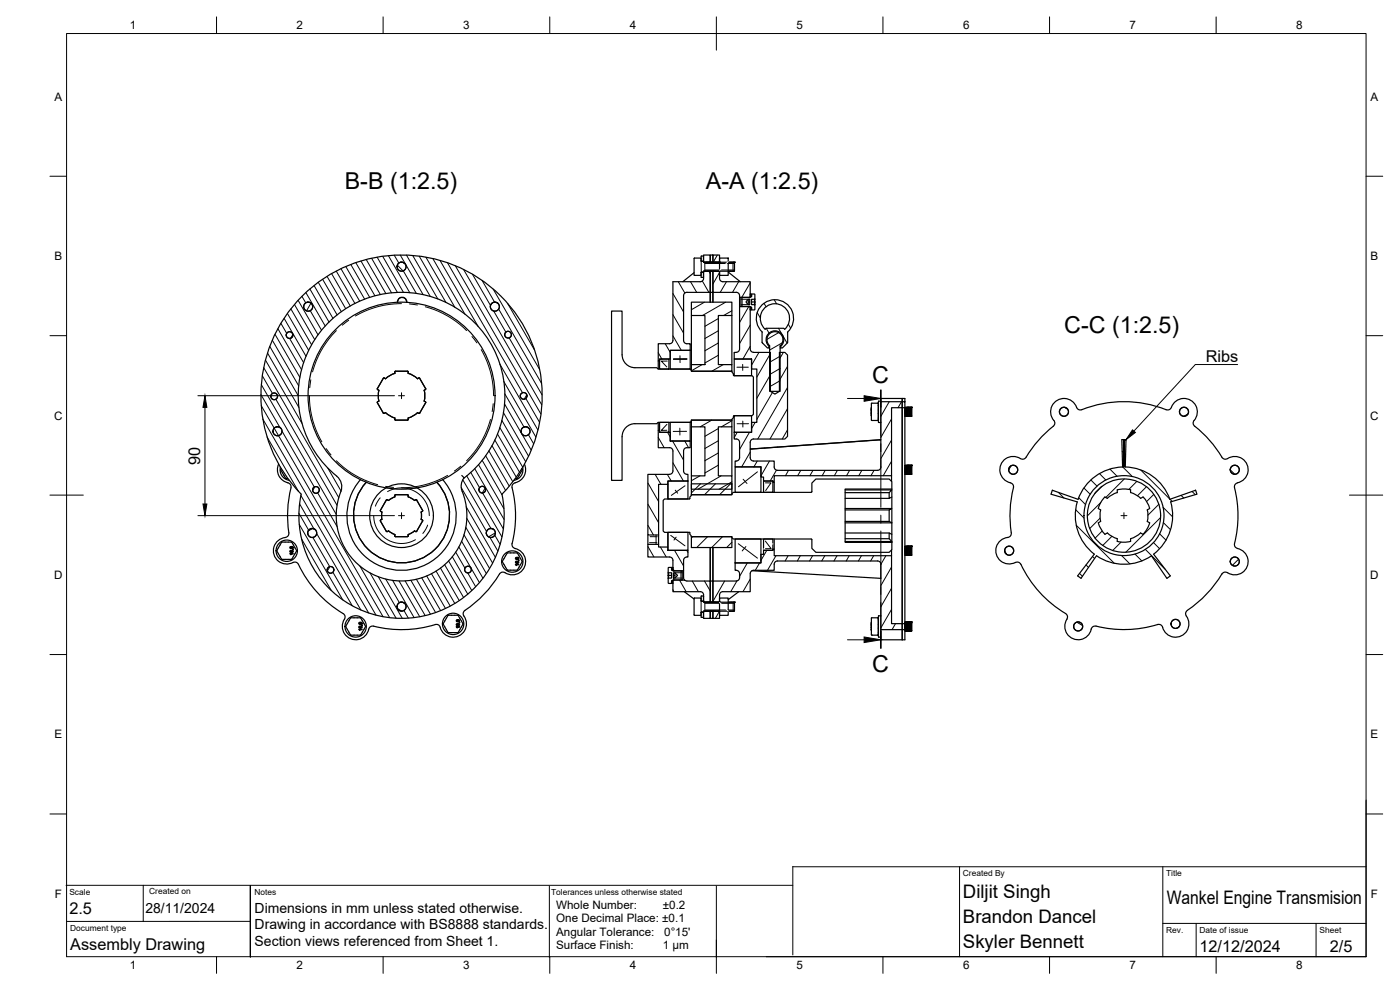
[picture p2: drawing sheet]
<svg xmlns="http://www.w3.org/2000/svg" width="420mm" height="297mm" viewBox="0 0 420 297" stroke-linecap="round" stroke-linejoin="round" font-family="sans-serif">
<!-- layer: Visible -->
<g fill="none" stroke="#000" stroke-width=".36">
<path d="M120.2 78.7h.6l.5 .3zM120.2 78.7a1.34 1.34 0 0 0-.9 1.9 1.34 1.34 0 0 0 2 .5 1.34 1.34 0 0 0 .1-2.1M210.4 78.3v-.9l-2.1 .2v5h2.1v-.8M210.4 78.3l.2 .1M210.5 76.8h.6v1.5h-.6zM210.6 78.4h.5v.3l9.3 .1-.1 2.6h-9.2v.2h-.5M211.1 76.5h2v2.2h-2zM211.5 78.7h.1M213.1 76.5h.9v2.2h-.9zM213.1 78.7h.1M214 76.5h1.9v2.2h-1.9zM214 78.7h.1"/>
<path d="M214.7 78.7h.1M215.1 78.7h.1M215.5 78.7h.1M215.9 77.4h2.6v5.2h-2.6zM218.7 78.7h.1M219.1 78.7h.1M219.5 78.7h.1M90.8 88.8a42.2 42.2 0 0 1 59.5 0 42.2 42.2 0 0 1 .3 59.5 30.8 30.8 0 0 1-30.1 37.2 30.8 30.8 0 0 1-30.1-37.2 42.2 42.2 0 0 1 .4-59.5zM92.2 90.7l1.1 .3zM92.2 90.7a1.34 1.34 0 0 0-.9 1.9 1.34 1.34 0 0 0 2 .5 1.34 1.34 0 0 0 0-2.1M119.3 90.7a1.41 1.41 0 0 1 1.4-1.5 1.41 1.41 0 0 1 1.4 1.5M119.3 90.7a1.34 1.34 0 0 1 1.4-1.5 1.34 1.34 0 0 1 1.3 1.5"/>
<path d="M148.2 90.7h.6l.6 .3zM148.2 90.7a1.34 1.34 0 0 0-.9 1.9 1.34 1.34 0 0 0 2 .5 1.34 1.34 0 0 0 .1-2.1M202 84.5h8.1a1.01 1.01 0 0 0 1.1-1l-.1-2.1h2v6.3h-7a.97 .97 0 0 0-1 1v13.4a1.01 1.01 0 0 0 1.1 1h.9v2h-6v2.6h-3.1v.6h-.5v-5.2h3.4a1.01 1.01 0 0 0 1.1-1zM207.5 90.7h12.1v4h-4v14.7h4v2h-12.1v-2h4.1v-14.7h-4.1zM207.5 94.7v14.7M208.3 81.8l-3.4 2.7M210.5 81.7h.6v1.5l-.7-.1zM210.6 81.6l-.2 .2M211.3 81.4h.1M211.7 81.4h.1M213.1 81.4h.9v6.3h-.9v3zM214 87.7v3"/>
<path d="M214.9 81.4h.1M215.3 81.4h.1M215.7 81.4h.1M216.9 84.5h8.2v4.7h-3.1a1.13 1.13 0 0 0-1.1-1.5h-6.9v-6.3h1.9v2.1a1.01 1.01 0 0 0 1 1M218.5 81.6l3.7 2.9M218.9 81.4h.1M219.3 81.4h.1M219.6 94.7v14.7M219.7 81.4h.1M222 89.2v2.8M222.4 89.3h2.6l.6-.4 .1-.7 .8 .1v1.4l-.9 .1v1.6l.9 .1v1.4l-.8 .1-.1-.7-.7-.4h-2.5zM224.4 90l.6-.2v1.6h-.4a.77 .77 0 0 1-.6-.6 .77 .77 0 0 1 .4-.8z"/>
<path d="M224.6 89.8v1.6M224.6 90.6h.4M225.1 88.2h.5v.8h-.5zM225.1 92.2h.5l-.1 .8-.4-.1zM226.4 91.4l.1 .1M226.4 89.8l.1 .8M226.5 89.7v1.7v-.8h-.9M229.6 98.8a4.4 4.4 0 0 1-.2-6.3 4.4 4.4 0 0 1 6.3 0 4.4 4.4 0 0 1-.2 6.3l-.3-.3h-5.3l-.3 .3M113.7 117.1l-.2 1.6 .2 1.6M115.7 113.6l-.7-.1-1.8 3.1 .5 .5M118.5 112l.2-.6h3.6l.2 .6 1.5 .7 1.3 .9M118.5 112l-1.5 .7-1.3 .9"/>
<path d="M125.3 113.6l.6-.1 1.9 3.1-.5 .5 .2 1.6-.2 1.6 .5 .4-1.8 3.2-.7-.1-1.3 1-1.5 .6v.5M186.7 106.5v-13.2h-3.2v50.8h3.2v-13.1M186.7 106.4a3.9 3.9 0 0 0 3.9 3.9h6.5l.4 .4h9.6l.4 .7h12.2l.6 1.3h5.4l.4 .4v11.2l-.4 .4h-5.4l-.6 1.4h-12.2l-.4 .6h-9.6l-.4 .4h-6.5a3.8 3.8 0 0 0-3.9 3.9M197.5 108.3v2.4M198 107.7h2.7v3h-2.7zM201.1 105.1h6v5.6h-6zM207.1 110.7v.1M220.3 107.7h5.3v5h-5.3zM230.8 104.4h.2M231 103.7v13.7h3.1v-13.7M231 104l-.2 .4h-.5l-1.6-1.6 .1-3.2a5.6 5.6 0 0 1-.2-8 5.6 5.6 0 0 1 8.1 .1 5.6 5.6 0 0 1-.3 8v3.1l-1.6 1.6h-.5l-.2-.4M231 103.7a2.4 2.4 0 0 1-.2-3.4 2.4 2.4 0 0 1 3.5 0 2.4 2.4 0 0 1-.2 3.4"/>
<path d="M234.1 104.4h.2M234.3 103.9a2.66 2.66 0 0 0 .2-3.8 2.66 2.66 0 0 0-3.9 0 2.66 2.66 0 0 0 .3 3.8M270.8 119.6v.9M81.9 129.4l.1 .3M82.4 128.3v.1M83 128.1a1.34 1.34 0 0 0-.9 1.9 1.34 1.34 0 0 0 2 .5 1.34 1.34 0 0 0 0-2.1M83.6 139.2a4.1 4.1 0 0 0 3.1 5.8l.5 .4a2.21 2.21 0 0 1-.1 2.1 35.8 35.8 0 0 0-.4 12.7l-.5 .8-.6 .2M84.1 128.3l-1.1-.2 1.1 .3M84.1 128.3v.1M113.7 120.3l-.5 .5 1.8 3.2 .7-.2 1.3 1 1.5 .6M118.5 125.9l.2 .2h3.6l.2-.2M118.5 125.4v.5"/>
<path d="M156.4 129.4v.3M156.9 128.3l-.1 .1M157.4 139.2a4 4 0 0 1-2.8 5.6M157.4 128.1a1.34 1.34 0 0 0-.9 1.9 1.34 1.34 0 0 0 2 .5 1.34 1.34 0 0 0 .1-2.1M158.5 128.3l-1.1-.2 1.1 .2M197.5 129.1h.5v.6h3.1v2.6h6v2h-1a.97 .97 0 0 0-1 1v6a1.08 1.08 0 0 0 1.4 1v2h-6.1v1h-2.7v15.2h-3.3v-18.2h6.5a1.01 1.01 0 0 0 1.1-1v-6a1.01 1.01 0 0 0-1.1-1h-3.4zM197.5 126.7v2.4M198 126.7h2.7v3h-2.7zM201.1 126.7h6v5.6h-6zM207.1 126.7h.1M207.5 126.1h12.1v2h-4v14.7h4v4h-12.1v-4h4.1v-14.7h-4.1zM207.5 128.1v14.7"/>
<path d="M219.6 128.1v14.7M220.3 124.7h5.3v5h-5.3zM220.9 131.7h-.6v-2h5.3v-3h1.5v-16h-1.5v-3h-5.3v-2a1.23 1.23 0 0 0 1.7-1v-12.7h3.1v12.7a1.01 1.01 0 0 0 1.1 1h5v11.7l1.4 .8 1.3-.8v-11.7h1.6l.8 .8v24.4l-.8 .8h-9.4M220.9 131.7a1.01 1.01 0 0 1 1.1 1v4.6a1.06 1.06 0 0 1-1.4 1v1.8h7.8v3h.8v1.2h2.7v.4h.4v-2h35.3v-20.4h3.2v-1.8h-6.4v11.4l-39.3 2.8v-2a1.01 1.01 0 0 1 1.1-1M261.5 122.9h.1M261.5 122.6v.3M261.5 123.8v.2M261.5 124v.1M261.5 124.5v.3M261.5 124.5h.1M261.5 123.1v.2M261.5 124.4l.1 1.7 1.8 .1"/>
<path d="M261.5 122.3v.3M261.5 123.4v.4M261.5 124.4v.1M263.4 121h-1.8l-.1 3.4M263.4 126.2h.2M263.4 121h.2M263.4 121l.2 .1M263.6 121v.1M263.6 121.1v4.9M263.6 126v.2M263.6 126l-.2 .2M263.6 126.2h.1"/>
<path d="M263.6 121h.1M263.7 126.7v.1M263.7 126.8h.6M264.3 120.4h-.7v6.3M264.3 120.4h.1M264.4 120.5v-.9h7.2v.9M264.4 126.7l-.1 .1M270.8 122.3v64.8M270.8 120.5h.8v1.8h-.8zM271.6 123l.1 1.9-.1-1.9M271.6 122.2h.3M271.6 124.9h1.9"/>
<path d="M271.7 124.9l-.1-2.6v64.8M271.9 139.6l-.3 .1 .1 2.6-.1-2.6M271.9 139.6l.2 2.7M271.9 139.6h.1M271.9 122.2l.2 2.7M271.9 122.2h1.6M271.9 122.2l.2 2.7zM271.9 139.6h1.6M272.3 139.6l.2 2.7M272.3 122.2l.2 2.7M272.7 139.6l.2 2.7M272.7 122.2l.2 2.7"/>
<path d="M273.1 139.6l.2 2.7zM273.1 122.2l.2 2.7zM273.1 139.6l.2 2.7M273.1 122.2l.2 2.7M273.5 139.6l.1 .6zM273.5 122.2l.1 .6zM273.5 139.6v2.7M273.5 122.2v2.7M273.5 139.6h.1M273.5 122.2h.1M336.7 131.9l.2 8.2M336.7 131.9h1.2l-.2 8.2"/>
<path d="M337.3 131.9v8.2zM350 122.9a34.6 34.6 0 0 0-25.6 .1l-.9-.3a4.8 4.8 0 0 0-3.9-3.1 4 4 0 0 0-3.9 2.3 4 4 0 0 0 .8 4.5l.1 .6a2.16 2.16 0 0 1-1.4 1.6 36.2 36.2 0 0 0-7.5 8.8l-.8 .4a4.5 4.5 0 0 0-6 .8 4.1 4.1 0 0 0 2.6 6.4l.5 .4a2.12 2.12 0 0 1-.1 2 35.9 35.9 0 0 0-.4 12.8l-.5 .8a4.5 4.5 0 0 0-4.1 3.7 4 4 0 0 0 5.8 4.1M350 122.9l.6 .1 .6-.3a4.8 4.8 0 0 1 3.9-3.1 4 4 0 0 1 3.8 2.2 4 4 0 0 1-.5 4.4M358.4 126.2l-.3 .8a2.11 2.11 0 0 0 1.3 1.6 34.2 34.2 0 0 1 7.3 8.6M366.7 137.2l.5 .4 .6 .2a4.9 4.9 0 0 1 5-.2 4.1 4.1 0 0 1 1.7 4.3 4.1 4.1 0 0 1-3.4 3.1l-.5 .4a2.31 2.31 0 0 0 .2 2.2 35 35 0 0 1-.3 15.8l.3 .9 .6 .3M84.2 140.2a3.2 3.2 0 0 0 2.6 3.9M84.3 141l1.4 2.5M84.4 140.6l-.1 .4M85.7 143.5l.7 .1M92.3 160l.1 .2M92.8 158.9h.1M93.4 158.6l1.2 .3z"/>
<path d="M93.4 158.6a1.34 1.34 0 0 0-.9 1.9 1.34 1.34 0 0 0 2 .5 1.34 1.34 0 0 0 .1-2.1M101.1 142.9a4 4 0 0 1 1.2 4.6 19.6 19.6 0 0 0 18.3 26.8 19.6 19.6 0 0 0 18.1-26.9M101.1 142.9a31 31 0 0 1-3.1-45.5 31 31 0 0 1 45.6 .6 31 31 0 0 1-4.3 45.4M114.2 156.3l1.8 3.1M114.2 153.1v.3M114.2 153.4l.4 .2M114.2 156v.3M114.6 155.8l-.4 .2M114.6 153.6v2.2M116 150l-1.8 3.1M116 159.4l.6-.1 1.9 1.1M116.2 149.9l-.2 .1"/>
<path d="M118.5 149.1l.2-.7h3.6l.2 .7 1.9 1.1 .4-.2M118.5 149.1l-1.9 1.1-.4-.2M124.8 149.9l.2 .1M125 150l1.8 3.1M125 159.4l-.6-.1-1.9 1.1-.2 .6h-3.6l-.2-.6M126.8 156.3l-1.8 3.1M126.8 153.1l-.4 .5v2.2l.4 .5M131.1 144.7a14.4 14.4 0 0 1-.5 20.1 14.4 14.4 0 0 1-20.1 0 14.4 14.4 0 0 1-.6-20.1M132.9 143.9a16.4 16.4 0 0 1-1 22.7 16.4 16.4 0 0 1-22.7 0 16.4 16.4 0 0 1-1-22.7M138.6 142.6l.7 .8M139.3 143.4l-.6 1-.3 1.2 .3 1.8M145.9 160l.1 .2"/>
<path d="M146.5 158.9h-.1M147 158.6a1.34 1.34 0 0 0-.9 1.9 1.34 1.34 0 0 0 2 .5 1.34 1.34 0 0 0 .1-2.1M147.1 158.6l1.1 .3M153.7 146.4a34.9 34.9 0 0 1-.1 17l.4 .9 .6 .3M154.6 144.9l-.8 .5-.1 .9M155.3 143.5l-.7 .1M156.6 140.6l.1 .4M156.7 141l-1.4 2.5M156.9 140.2a3.2 3.2 0 0 1-2.7 3.9M200.4 145.3v4.4M200.4 159.7v4.4M200.4 144.3h6.1v5.4h-6.1z"/>
<path d="M200.4 159.7h6.1v5.4h-6.1zM207 159.9l.4 1.1h12.2l.4 .7h23.4l.2 .2v2.6l1.3 1.2h21.9l.9-.8v-2.2h-14.1v-16h14.1v16M207.1 149.5l-.2 .2h-7.5l-.4 .4v9.2l.4 .4h7.4l.3 .2M207.5 145.2h12.1v3.2h-12.1zM220.6 140.1h7.8v7.6h-7.8zM229.2 144.3h2.7v3.4h-2.7zM232.3 144.7v3M253.6 152.6h14.1l-.9 .4v3.4l.9 .5h-14.1M253.6 147h14.1l-.9 .8v1.7l.9-.4M253.6 159.9h13.2M253.6 153h13.2M253.6 147.8h13.2"/>
<path d="M253.6 156.4h13.2M253.6 149.5h13.2M264.4 140.1a1.01 1.01 0 0 1-1 1h-30a1.01 1.01 0 0 1-1.1-1v-1.8h-6.1a1.01 1.01 0 0 1-1.1-1v-2.5l39.3-2.8v8.1M267.6 142.7v1.7M267.7 146.7v-2.2l-.9-.8h-21.9l-1.3 1.2v2.6l-.2 .2h-23.4l-.4 .7h-12.2l-.4 1.1M271.6 140.4l.1 1.9-.1-1.9M271.6 142.3h1.9M315.8 147.1l-.4 1.2 7.9 2.3a14.6 14.6 0 0 0 5.1 15.7l-5 6.5M329.6 152.6l.7 .4M330.3 156.4l-.7 .5 .2 .5 .7 1.6 1.1 1.3 .7-.4 1.4 1 1.6 .7v.8l1.7 .3 2.3-.3M330.3 153l-.2 1.7 .2 1.7M331.6 149.1l-1.4 1.9-.6 1.6"/>
<path d="M336.9 140.1a14.6 14.6 0 0 0-13.3 9.7l-7.8-2.7M337.7 140.1a14.6 14.6 0 0 1 13.4 9.7l7.7-2.7M339.3 147v.8M339.3 147.8l1.6 .7 1.4 1M339.3 147l-1.7-.3-2.3 .3v.8l-1.6 .7-1.4 1-.7-.4M342.3 159.9l-1.4 1-1.6 .7M343 149.1l-.7 .4M343 149.1l1.1 1.3 .9 2.2M345 152.6l-.7 .4 .2 1.7-.2 1.7 .7 .5M345 156.8l-.6 1.7-1 1.4-.4 .4-.7-.4M358.8 147.1l.4 1.2M359.2 148.3l-7.9 2.3a14.7 14.7 0 0 1-5.1 15.7l5 6.5-.5 .4-.5 .3-4.6-6.7a14.6 14.6 0 0 1-16.5-.1"/>
<path d="M85.6 161.3a4 4 0 0 0-3.4 5.1 4 4 0 0 0 5.7 2.4M87 166.1l1 .1h-.8v.2zM87.1 164.1v-.1a.46 .46 0 0 1 .7-.1 .46 .46 0 0 1 .1 .6l-.2 .1 .2-.4-.4-.1a.3 .3 0 0 1 0 .4 .3 .3 0 0 1-.4 0 .3 .3 0 0 1 0-.4zM87.1 165.2h.1a.43 .43 0 0 1 .6-.1 .43 .43 0 0 1 0 .6h-.1a.42 .42 0 0 1-.5 .1 .42 .42 0 0 1-.1-.6zM87.1 165.3l.8 .1a.38 .38 0 0 1-.4 .2 .38 .38 0 0 1-.4-.3zM87.9 168.8l.6-.2 .9 .5a36.5 36.5 0 0 0 14 15.4l.2 .7a4.7 4.7 0 0 0-.2 5 4.1 4.1 0 0 0 4.3 1.6 4.1 4.1 0 0 0 3.1-3.3l.7-.6h.6M89 165.2l-1.5-2.6h-2.9l-1.5 2.6 1.5 2.6h2.9l1.5-2.5M89 165.2v.1M149.9 172.2a35.3 35.3 0 0 1-10.6 11.2l-.3 .9a4.4 4.4 0 0 1-.5 6 4 4 0 0 1-6.5-2.4l-.5-.4a2.32 2.32 0 0 0-2.2 .3 34.2 34.2 0 0 1-17.2 .1M152.3 165.9h3l1.4 2.5-1.4 2.7h-3l-1.3-2.1-.2-.6zM154.6 164.6a4 4 0 0 1 2.8 5.6 4 4 0 0 1-6.1 1.5l-.9 .1-.5 .4M154.7 169.3l1 .1h-.8v.3z"/>
<path d="M154.7 167.4l.2-.1a.44 .44 0 0 1 .6-.1 .44 .44 0 0 1 .1 .6v-.4l-.4-.1a.31 .31 0 0 1 0 .4 .31 .31 0 0 1-.4 .1 .31 .31 0 0 1-.1-.4zM154.7 168.5l.2-.1a.42 .42 0 0 1 .6-.1 .42 .42 0 0 1 0 .7h-.1a.43 .43 0 0 1-.5 0 .43 .43 0 0 1-.2-.5zM154.8 168.6l.4-.1 .4 .2-.4 .2zM194.4 163.3h3.3v.8h2.7v1h6.1v2a1.08 1.08 0 0 0-1.4 1v3.1h-3.1v-3.1a1.01 1.01 0 0 0-1.1-1h-6.5zM194.4 160.5v2.8M197.7 160.5v2.8M200.5 171.7l.2 .2M200.5 172.6l.2 .8M201.5 174.3h.5l-.1 .8-.4-.1zM201.5 170.3h.5v.8h-.5zM201.5 172.6h-1v-.7v1.7M202.1 171.9h.4l.8 .7-.8 .8h-.4z"/>
<path d="M202.1 172.6h.4M202.3 171.3h2.4v2.7h-2.4M202.3 171.3l-.8-.3-.1-.7-.9 .1v1.3l1 .2v1.5l-1 .2v1.3l.9 .2 .1-.8 .8-.3M202.5 171.9v1.5M205.1 171.2v.1a3.7 3.7 0 0 0 .4 2.8h-3.5v3.4h8.2a1.01 1.01 0 0 1 1 1l-.1 2.2h2v-6.4h-7M205.4 177.5l2.9 2.2M205.5 174l.7 .3M207.5 161h12.1v3.3h-12.1zM208.4 179.4h2v.9M208.4 179.4l-.1 5.2h2.1v-.8M210.4 178.9v1.4M211.1 178.9v1.4h-.7"/>
<path d="M211.2 178.9h-.8M213.1 164.3v10M213.1 174.3h.9v6.4h-.9zM214 164.3v10M215.9 179.4h2.6v5.2h-2.6zM220.6 161.7h7.8v7.2h-7.8zM220.9 174.3h-6.9v6.4h1.9v-2.2a1.01 1.01 0 0 1 1-1M221.7 177.5l-3.2 2.4M225.7 171.2l38.7 2.3M229.2 161.7h2.7v3.4h-2.7zM232.3 161.7v3M253.6 161.6h13.2"/>
<path d="M264.4 169.3v19.6h6.4v-1.8h-3.2v-20.4h-35.3v-2h-.4v.4h-2.7v1.2h-.8v2.6h-7.8v2.2a1.09 1.09 0 0 1 1.4 1v1.2a1.01 1.01 0 0 1-1.1 1M264.4 169.3a.97 .97 0 0 0-1-1h-30a1.01 1.01 0 0 0-1.1 1v1.8h-6.1a1.01 1.01 0 0 0-1.1 1v5.4h-8.2M267.6 165v1.7M267.7 160.3l-.9-.4v1.7l.9 .9h-14.1M271.6 164.6l.1 2-.1-1.9M271.6 166.6h1.9M271.9 163.9h-.3l.1 2.7M271.9 163.9l.2 2.7M271.9 163.9h.1M271.9 163.9h1.6M272.3 163.9l.2 2.7M272.7 163.9l.2 2.7"/>
<path d="M273.1 163.9l.2 2.7zM273.1 163.9l.2 2.7M273.5 163.9l.1 .6zM273.5 164.4v2.2M273.5 163.9l.1 .6M273.5 163.9v2.7M304.7 168.8l.7-.2 .8 .5a35.4 35.4 0 0 0 13.8 15.2l.4 .9a4.8 4.8 0 0 0-.1 5 4 4 0 0 0 4.2 1.6 4 4 0 0 0 3.1-3.3l.4-.5a2.42 2.42 0 0 1 2.3 .2 34.2 34.2 0 0 0 17.1-.8M329.1 166.8l-4.7 6.7-1-.7M339.3 161.6v.9M366.7 172.2a39.1 39.1 0 0 1-10.8 11.4l-.1 .7a4.4 4.4 0 0 1-.4 6 4 4 0 0 1-6.6-2.4l-.7-.5h-.7M371.4 164.6a4 4 0 0 1 2.8 5.6 4 4 0 0 1-6.1 1.5l-.9 .1-.5 .4M105.3 185.4h2.9"/>
<path d="M105.3 185.3l-1.6 2.7 1.6 2.6h2.9l1.5-2.6-1.5-2.7M107.7 188.8l1 .1h-.8v.3zM107.7 188l.1-.1a.43 .43 0 0 1 .7-.1 .43 .43 0 0 1 0 .6 .46 .46 0 0 1-.6 .1 .46 .46 0 0 1-.2-.5zM107.8 186.8v-.1a.44 .44 0 0 1 .7 0 .44 .44 0 0 1 0 .6v-.4l-.3-.1a.31 .31 0 0 1 0 .4 .31 .31 0 0 1-.4 0 .31 .31 0 0 1 0-.4zM107.8 188.1h.8a.41 .41 0 0 1-.4 .2 .41 .41 0 0 1-.4-.2zM120.2 180.7a1.34 1.34 0 0 0-.9 1.9 1.34 1.34 0 0 0 2 .5 1.34 1.34 0 0 0 .1-2.1M120.3 180.7l1 .3M120.3 180.7l1 .2M121.3 180.9v.1M134.6 184.6h2.9l1.5 2.6-1.5 2.6h-2.9M134.6 184.6l-1.6 2.6 1.6 2.6M136.9 188l1 .2h-.8l.1 .2z"/>
<path d="M137 187.2l.1-.1a.42 .42 0 0 1 .6-.1 .42 .42 0 0 1 .1 .7 .46 .46 0 0 1-.6 .1 .46 .46 0 0 1-.2-.6zM137 186h.1a.45 .45 0 0 1 .6-.1 .45 .45 0 0 1 .1 .6v-.3l-.3-.1a.31 .31 0 0 1-.1 .4 .31 .31 0 0 1-.4 0 .31 .31 0 0 1 0-.5zM137.1 187.3h.7a.41 .41 0 0 1-.4 .3 .41 .41 0 0 1-.3-.3zM210.4 180.3l.2 .1M210.5 183.7h.6M210.5 183.7l-.1 .1M210.6 180.4h.5v.3l9.3 .1-.1 2.6h-9.2v.2h-.5M210.6 183.6l-.2 .2M211.1 183.7v1.5h-.6l-.1-1.4M211.1 183.4h2v2.1h-2zM211.3 183.4h.1M211.5 180.7h.1"/>
<path d="M211.7 183.4h.1M213.1 183.4h.9v2.1h-.9zM213.1 180.7h.1M214 183.4h1.9v2.1h-1.9zM214 180.7h.1M214.7 180.7h.1M214.9 183.4h.1M215.1 180.7h.1M215.3 183.4h.1M215.5 180.7h.1M215.7 183.4h.1M218.7 180.7h.1"/>
<path d="M218.9 183.4h.1M219.1 180.7h.1M219.3 183.4h.1M219.5 180.7h.1M219.7 183.4h.1M261.5 187.3h.1M261.5 187v.3M261.5 188.2v.2M261.5 188.4v.1M261.5 188.9v.3M261.5 188.9h.1M261.5 187.5v.2"/>
<path d="M261.5 188.8l.1 1.7 1.8 .1M261.5 186.7v.3M261.5 187.8v.4M261.5 188.8v.1M261.6 185.4h2M261.7 185.3l-.2 3.5M263.4 190.6h.2M263.4 185.3l.2 .2M263.6 185.4v.1M263.6 185.5v4.9M263.6 190.4v.2M263.6 190.4l-.2 .2"/>
<path d="M263.6 190.6h.1M263.6 185.4h.1M263.6 184.8v6.3l.7 .1M263.7 184.8h.6M263.7 184.7v.1M264.3 184.7l.1 .1M264.4 188.9v3.1h7.2v-3.1M264.4 191.1l-.1 .1M270.8 188.9v3.1M270.8 187.1h.8v1.8h-.8zM271.6 186.7l.1 2.6zM271.6 187.4l.1 1.9-.1-1.9"/>
<path d="M271.6 186.6h1.9l.1 .6-.1-.6M271.6 189.3h1.9M271.9 186.6l.2 2.7M272.3 186.6l.2 2.7M272.7 186.6l.2 2.7M273.1 186.6l.2 2.7-.2-2.7M273.1 186.6h.1M273.1 186.6l.2 2.7M273.5 187.1v2.2M273.5 186.6l.1 .6M273.5 186.6v2.7"/>
<circle cx="92.5" cy="92" r="1.37"/>
<circle cx="120.5" cy="80" r="1.37"/>
<circle cx="148.5" cy="92" r="1.37"/>
<circle cx="82.3" cy="118.9" r="1.01"/>
<circle cx="86.9" cy="100.5" r="1.01"/>
<circle cx="120.5" cy="118.7" r="28.1"/>
<circle cx="152.5" cy="100.4" r="1.01"/>
<circle cx="157.2" cy="118.8" r="1.01"/>
<circle cx="83.3" cy="129.4" r="1.37"/>
<circle cx="157.7" cy="129.4" r="1.37"/>
<circle cx="319.3" cy="123.5" r="1.37"/>
<circle cx="355.3" cy="123.5" r="1.37"/>
<circle cx="93.7" cy="159.9" r="1.37"/>
<circle cx="94.8" cy="147" r="1.01"/>
<circle cx="120.5" cy="154.7" r="9.6"/>
<circle cx="144.7" cy="146.9" r="1.01"/>
<circle cx="147.3" cy="159.9" r="1.37"/>
<circle cx="304.1" cy="140.9" r="1.37"/>
<circle cx="337.3" cy="154.7" r="12"/>
<circle cx="337.3" cy="154.7" r="11"/>
<circle cx="370.6" cy="140.9" r="1.37"/>
<circle cx="86.1" cy="165.2" r="3.2"/>
<circle cx="87.3" cy="164.3" r=".2"/>
<circle cx="87.9" cy="164.8" r=".1"/>
<circle cx="99.2" cy="171" r="1.01"/>
<circle cx="140.5" cy="170.9" r="1.01"/>
<circle cx="153.7" cy="168.5" r="3.2"/>
<circle cx="155" cy="167.5" r=".2"/>
<circle cx="155.6" cy="168.1" r=".1"/>
<circle cx="302.9" cy="165.2" r="1.34"/>
<circle cx="302.9" cy="165.2" r="1.37"/>
<circle cx="370.6" cy="168.5" r="1.37"/>
<circle cx="106.7" cy="188" r="3.2"/>
<circle cx="108" cy="187" r=".2"/>
<circle cx="108.6" cy="187.6" r=".1"/>
<circle cx="120.5" cy="182" r="1.37"/>
<circle cx="136" cy="187.2" r="3.2"/>
<circle cx="137.3" cy="186.2" r=".21"/>
<circle cx="137.9" cy="186.8" r=".1"/>
<circle cx="323.6" cy="188" r="1.34"/>
<circle cx="323.6" cy="188" r="1.37"/>
<circle cx="352.8" cy="187.2" r="1.37"/>
</g>
<g fill="#000">
<circle cx="211.5" cy="78.7" r=".18"/>
<circle cx="211.9" cy="78.7" r=".18"/>
<circle cx="212.3" cy="78.7" r=".18"/>
<circle cx="212.7" cy="78.7" r=".18"/>
<circle cx="213.1" cy="78.7" r=".18"/>
<circle cx="213.5" cy="78.7" r=".18"/>
<circle cx="213.9" cy="78.7" r=".18"/>
<circle cx="214.3" cy="78.7" r=".18"/>
<circle cx="214.7" cy="78.7" r=".18"/>
<circle cx="215.1" cy="78.7" r=".18"/>
<circle cx="215.5" cy="78.7" r=".18"/>
<circle cx="215.9" cy="78.7" r=".18"/>
<circle cx="218.7" cy="78.7" r=".18"/>
<circle cx="219.1" cy="78.7" r=".18"/>
<circle cx="219.5" cy="78.7" r=".18"/>
<circle cx="219.9" cy="78.7" r=".18"/>
<circle cx="220.3" cy="78.7" r=".18"/>
<circle cx="211.3" cy="81.4" r=".18"/>
<circle cx="211.7" cy="81.4" r=".18"/>
<circle cx="212.1" cy="81.4" r=".18"/>
<circle cx="212.5" cy="81.4" r=".18"/>
<circle cx="212.9" cy="81.4" r=".18"/>
<circle cx="213.1" cy="81.4" r=".18"/>
<circle cx="213.3" cy="81.4" r=".18"/>
<circle cx="213.7" cy="81.4" r=".18"/>
<circle cx="214" cy="81.4" r=".18"/>
<circle cx="214.1" cy="81.4" r=".18"/>
<circle cx="214.5" cy="81.4" r=".18"/>
<circle cx="214.9" cy="81.4" r=".18"/>
<circle cx="215.3" cy="81.4" r=".18"/>
<circle cx="215.7" cy="81.4" r=".18"/>
<circle cx="218.9" cy="81.4" r=".18"/>
<circle cx="219.3" cy="81.4" r=".18"/>
<circle cx="219.7" cy="81.4" r=".18"/>
<circle cx="220.1" cy="81.4" r=".18"/>
<circle cx="271.7" cy="124.9" r=".18"/>
<circle cx="272.1" cy="124.9" r=".18"/>
<circle cx="272.3" cy="139.6" r=".18"/>
<circle cx="272.3" cy="122.2" r=".18"/>
<circle cx="272.5" cy="124.9" r=".18"/>
<circle cx="272.7" cy="139.6" r=".18"/>
<circle cx="272.7" cy="122.2" r=".18"/>
<circle cx="272.9" cy="124.9" r=".18"/>
<circle cx="273.1" cy="139.6" r=".18"/>
<circle cx="273.1" cy="122.2" r=".18"/>
<circle cx="273.3" cy="124.9" r=".18"/>
<circle cx="273.5" cy="122.2" r=".18"/>
<circle cx="273.5" cy="139.6" r=".18"/>
<circle cx="271.7" cy="142.3" r=".18"/>
<circle cx="272.1" cy="142.3" r=".18"/>
<circle cx="272.5" cy="142.3" r=".18"/>
<circle cx="272.9" cy="142.3" r=".18"/>
<circle cx="273.3" cy="142.3" r=".18"/>
<circle cx="271.7" cy="166.6" r=".18"/>
<circle cx="272.1" cy="166.6" r=".18"/>
<circle cx="272.3" cy="163.9" r=".18"/>
<circle cx="272.5" cy="166.6" r=".18"/>
<circle cx="272.7" cy="163.9" r=".18"/>
<circle cx="272.9" cy="166.6" r=".18"/>
<circle cx="273.1" cy="163.9" r=".18"/>
<circle cx="273.3" cy="166.6" r=".18"/>
<circle cx="273.5" cy="163.9" r=".18"/>
<circle cx="211.3" cy="183.4" r=".18"/>
<circle cx="211.5" cy="180.7" r=".18"/>
<circle cx="211.7" cy="183.4" r=".18"/>
<circle cx="211.9" cy="180.7" r=".18"/>
<circle cx="212.1" cy="183.4" r=".18"/>
<circle cx="212.3" cy="180.7" r=".18"/>
<circle cx="212.5" cy="183.4" r=".18"/>
<circle cx="212.7" cy="180.7" r=".18"/>
<circle cx="212.9" cy="183.4" r=".18"/>
<circle cx="213.1" cy="180.7" r=".18"/>
<circle cx="213.1" cy="183.4" r=".18"/>
<circle cx="213.3" cy="183.4" r=".18"/>
<circle cx="213.5" cy="180.7" r=".18"/>
<circle cx="213.7" cy="183.4" r=".18"/>
<circle cx="213.9" cy="180.7" r=".18"/>
<circle cx="214" cy="183.4" r=".18"/>
<circle cx="214.1" cy="183.4" r=".18"/>
<circle cx="214.3" cy="180.7" r=".18"/>
<circle cx="214.5" cy="183.4" r=".18"/>
<circle cx="214.7" cy="180.7" r=".18"/>
<circle cx="214.9" cy="183.4" r=".18"/>
<circle cx="215.1" cy="180.7" r=".18"/>
<circle cx="215.3" cy="183.4" r=".18"/>
<circle cx="215.5" cy="180.7" r=".18"/>
<circle cx="215.7" cy="183.4" r=".18"/>
<circle cx="215.9" cy="180.7" r=".18"/>
<circle cx="218.7" cy="180.7" r=".18"/>
<circle cx="218.9" cy="183.4" r=".18"/>
<circle cx="219.1" cy="180.7" r=".18"/>
<circle cx="219.3" cy="183.4" r=".18"/>
<circle cx="219.5" cy="180.7" r=".18"/>
<circle cx="219.7" cy="183.4" r=".18"/>
<circle cx="219.9" cy="180.7" r=".18"/>
<circle cx="220.1" cy="183.4" r=".18"/>
<circle cx="220.3" cy="180.7" r=".18"/>
<circle cx="271.7" cy="189.3" r=".18"/>
<circle cx="271.9" cy="186.6" r=".18"/>
<circle cx="272.1" cy="189.3" r=".18"/>
<circle cx="272.3" cy="186.6" r=".18"/>
<circle cx="272.5" cy="189.3" r=".18"/>
<circle cx="272.7" cy="186.6" r=".18"/>
<circle cx="272.9" cy="189.3" r=".18"/>
<circle cx="273.1" cy="186.6" r=".18"/>
<circle cx="273.3" cy="189.3" r=".18"/>
<circle cx="273.5" cy="186.6" r=".18"/>
</g>
<!-- layer: BORDER -->
<g fill="none" stroke="#000" stroke-width=".3">
<path d="M20 10.1h390v276.9h-390zM65 5.1v5M115 5.1v5M165 5.1v5M215 5.1v10M265 5.1v5M315 5.1v5M365 5.1v5M15 52.9h5M410 52.9h5M15 100.7h5M410 100.7h5"/>
<path d="M15 148.6h10M405 148.6h10M15 196.4h5M410 196.4h5M15 244.2h5M410 244.2h5M65 287v5M115 287v5M165 287v5M215 282.1v9.9M265 287v5M315 287v5"/>
<path d="M365 287v5"/>
</g>
<!-- layer: TITLEBLOCK -->
<g fill="none" stroke="#000" stroke-width=".3">
<path d="M237.9 260v26.5M410 240.1v46.9h-180M19.8 265.6h218.1M43 265.6v10.9M75.1 265.7v21.5v-21.5M75.1 276.4l-55 .1M164.9 265.9v21.4M215 265.9v21.4M237.9 260.1h172.1M288 260.1v26.9M349 277.1h61M349 260.1v26.9"/>
<path d="M359 277.1v9.9M395 277.1v9.9"/>
</g>
<!-- layer: Section Lines -->
<path d="M264.4 117.1v5M264.4 189.5v5" fill="none" stroke="#000" stroke-width=".51"/>
<path d="M254.3 119.6h5M264.4 122.1v8.7M264.4 133.1v2.4M264.4 137.9v14.3M264.4 154.6v2.4M264.4 159.3v14.3M264.4 176v2.4M254.3 192h5M264.4 180.8v8.7" fill="none" stroke="#000" stroke-width=".3"/>
<path d="M259.3 118.7l5.1 .9-5.1 .8zM259.3 191.1l5.1 .9-5.1 .8z" fill="#000" stroke="#000" stroke-width=".3"/>
<!-- layer: Sketch8 -->
<g fill="none" stroke="#000" stroke-width=".3">
<path d="M100.9 99.2a27.3 27.3 0 0 0-7.1 12.4M104.6 96.1l-1.9 1.5M120.5 91.1a27.4 27.4 0 0 0-13.8 3.7M122.9 91.2l2.4 .3M127.6 92a27.3 27.3 0 0 1 12.4 7.2M92.9 118.7a27.3 27.3 0 0 0 3.7 13.9M93.3 113.9l-.3 2.4M141.6 101l1.5 1.9M144.4 104.9a27.5 27.5 0 0 1 3.7 13.8M97.9 134.6l1.4 1.9M101 138.3a27.8 27.8 0 0 0 12.3 7.1M138.3 139.9l-1.9 1.4"/>
<path d="M147.2 125.9a27.5 27.5 0 0 1-7.2 12.3M148 121.1l-.3 2.4M115.7 145.9l2.4 .3M134.3 142.6a27.5 27.5 0 0 1-13.8 3.8"/>
</g>
<!-- layer: Sketch9 -->
<path d="M112.2 154.7a8.3 8.3 0 0 0 12.5 7.2M114.1 149.4l-1.5 2.5M116.3 147.5a8.4 8.4 0 0 1 12.5 7.2M128.3 157.6l-1.4 2.5" fill="none" stroke="#000" stroke-width=".3"/>
<!-- layer: FD_Dimensions -->
<path d="M59.4 118.7h59M61.5 122.2v29M59.4 154.7h59" fill="none" stroke="#000" stroke-width=".3"/>
<path d="M61.5 118.7l.6 3.5h-1.2zM60.9 151.2h1.2l-.6 3.5z" fill="#000" stroke="#000" stroke-width=".3"/>
<!-- layer: Smart Centers -->
<path d="M119.6 118.7h1.8M120.5 117.8v1.8M119.6 154.7h1.8M120.5 153.8v1.8M336.4 154.7h1.8M337.3 153.8v1.8" fill="none" stroke="#000" stroke-width=".3"/>
<!-- layer: Leaders -->
<path d="M339.9 129l.8 .8-2.8 2.1z" fill="#000" stroke="#000" stroke-width=".3"/>
<path d="M371.4 109.4h-12.7l-18.4 20" fill="none" stroke="#000" stroke-width=".3"/>
<!-- layer: Hatching -->
<g fill="none" stroke="#000" stroke-width=".3">
<path d="M103.8 80l5.6 9.8M105.3 79.4l5.7 9.8M106.8 78.8l5.7 10M108.3 78.3l5.9 10.1M109.9 77.9l5.9 10.2M111.5 77.5l6 10.4M113.2 77.2l6.1 10.5M114.9 76.9l6.2 10.8M116.6 76.7l6.4 11.1M118.3 76.6l1.4 2.3M119.2 79.6l1.8 1.7M120.1 76.5l6.9 11.9"/>
<path d="M122 76.5l7.1 12.4M123.9 76.7l7.5 13M125.8 76.9l8 13.8M127.8 77.2l8.7 15M129.9 77.6l9.6 16.7M132.1 78.2l11.4 19.7M134.3 78.9l22.5 38.9M136.7 79.7l25.6 44.5M211.1 78.6l.1 .1M215.3 76.5l-1.2 2.2M83.4 98.6l7.1 12.3M84.3 97l1.7 3"/>
<path d="M85.3 95.5l6.5 11.4M86.3 94.1l6.3 11M87.3 92.7l6.2 10.7M88.4 91.4l6 10.5M89.5 90.1l5.9 10.4M90.6 88.9l1.2 2M91.8 87.8l5.8 10M93 86.7l5.7 9.9M93.1 93.2l3.4 5.9M93.3 91l-1.3 2.3M94.3 85.7l5.6 9.8M95.5 84.7l5.7 9.8"/>
<path d="M96.8 83.8l5.6 9.7M98.1 82.9l5.7 9.7M99.5 82.1l5.6 9.7M100.9 81.4l5.6 9.6M102.3 80.6l5.6 9.8M121 81.3l3.9 6.7M139.1 80.9l23.5 40.6M141.8 82.3l5.4 9.3M144.7 84.2l3.7 6.5M147.8 90.8l-.5 .6M148 86.7l13.9 24.2M148.2 93.3l3.6 6.4"/>
<path d="M149.6 92.7l12.9 22.3M152.3 91l8.1 14M202 94.4l3.1 5.6M202 88.1l3.1 5.5M203.6 84.5l1.9 3.4M207.2 84.5l1.9 3.2M210.8 84.3l1.9 3.4M211.4 90.7l-3.9 2.2M212.7 81.4l.4 .7M215.6 95.6l-4 2.3M215.6 99.3l-4 2.3M215.9 81.8l-1.9 3.4"/>
<path d="M217.7 90.7l-6.9 4M218 84.5l-1.8 3.2M219.6 93.2l-2.4 1.5M221.7 84.5l-1.9 3.2M224.7 92l-2.7 4.8M225.1 84.9l-2.5 4.3M225.1 97.6l-3.1 5.5M227.2 93.8l1 1.5M229.3 91l.6 1M230 98.5l.8 1.4M232.3 89.9l.8 1.3M233.6 98.5l2.6 4.5"/>
<path d="M233.7 99.8l-3.6 2M236.6 97.3l.7 1.2M78.3 118.4l5.7 9.8M78.4 115.4l22.5 38.9M78.7 112.7l3.1 5.4M79.1 110.3l22.6 39M79.7 108l10.9 19M80.3 105.9l9.4 16.3M81 103.9l8.5 14.8M81.7 102.1l7.9 13.7M82.5 100.3l7.5 12.9M82.8 119.8l18.3 31.8"/>
<path d="M86.9 101.5l4.2 7.3M87.9 100.4l-.7 1.1M150 109.2l11.4 19.8M151.2 114.5l9.6 16.6M151.5 118.1l5.7 10M152.8 101.4l9.9 17.1M157.8 119.5l4.1 7.2M158.1 118.5l-.8 1.3M197.5 105.8l1.1 1.9M199.6 103.1l1.5 2.6M202 100.8l2.5 4.3M207 103.1l.1 .3"/>
<path d="M210.7 109.4l-3.2 1.9M215.6 102.9l-4 2.3M215.6 106.6l-4 2.3M217.1 109.4l-3.5 2M220.4 105.7l-.1 .2M225.1 103.9l-2.2 3.8M227.8 105.7l-2.2 3.9M228.7 102.7l.2 .3M231.2 106.1l-4.1 7M231.2 112.5l-4.1 7M231.8 117.8l-4.7 8M234.1 106.9l-3.1 1.8"/>
<path d="M234.1 110.6l-3.1 1.8M234.1 114.2l-3.1 1.8M234.8 102.9l-3.8 2.1M235.1 105.7l-1.2 2.1M236.3 109.9l-2.4 4.3M236.3 116.3l-8.9 15.4M78.4 121.7l3.9 6.8M78.9 125.7l33.9 58.9M80.1 131.1l9.5 16.4M82.3 128.5l32.7 56.5M84.6 129.4l9.7 16.7M143.6 139.4l7.6 13.2"/>
<path d="M144.7 138.1l5.9 10.3M145.7 136.7l6 10.4M146.7 135.3l6.1 10.5M147.6 133.7l6.3 10.8M148.5 132l6.4 11.1M149.3 130.2l6.6 11.5M150 128.3l6.8 11.8M150.6 126.1l7.2 12.4M151.1 123.8l7.5 13M151.4 121.2l5 8.6M156.7 130.3l2.7 4.7M158.6 130.4l1.5 2.7"/>
<path d="M197.5 131.2l1.8 3.1M200.3 129.7l.8 1.4M201.8 132.3l3.3 5.8M202 138.9l3.1 5.4M205.5 132.3l1.2 2M213.6 126.1l-3.5 2M215.6 128.6l-4 2.3M215.6 132.3l-4 2.3M215.6 135.9l-4 2.3M215.6 139.6l-4 2.3M219.6 126.2l-3.1 1.9M221.2 129.7l-.9 1.6"/>
<path d="M224.9 129.7l-2.9 5.2M225.1 135.7l-2.5 4.4M225.7 134.7h.1M226.6 126.7l-1 1.9M227.3 138.3l-1 1.8M229.5 134.4h.1M230.9 138.3l-2.6 4.5M233.4 134.1l-.1 .1M236.3 122.6l-5.2 9.1M236.3 129l-1.5 2.7M237.2 133.9h.1M241 133.6h.1"/>
<path d="M244.8 133.3v.1M248.6 133v.1M252.5 132.8h.1M256.3 132.5h.1M260.1 132.2v.1M263.9 132h.1M266.9 120.5l-2.5 4.4M267.5 125.7l-3.1 5.6M267.5 132.1l-3.1 5.5M267.5 138.4l-2.4 4.3M270.6 120.5l-1.1 1.8M303.4 139.8l-.7 1.2"/>
<path d="M319.5 122.2l.9 .6M336.8 135.5l1 1M337.8 131.9l.1 .2M356.5 124.2l-1.2 .7M89.7 154l2.9 5.1M89.8 157.3l13.1 22.7M89.9 151.2l4.3 7.5M90.3 148.7l20.3 35.2M93.8 158.6l-1.3 .7M94.5 146.1l-.7 1.1M95.3 147.9l5.9 10.1M98.4 140.4l3.9 6.9"/>
<path d="M138.4 146.3l7.6 13.2M138.9 144l8.4 14.6M139.8 158.2l7.1 12.3M139.9 152.1l8.8 15.1M140.1 142.8l10.5 18.3M140.1 155.5l7.7 13.4M141.3 141.7l2.6 4.6M142.5 140.6l8.8 15.3M144.8 147.9l6.2 10.8M145.6 146.5l-.9 1.4M148.6 159.9l-2 1.2M194.5 157.6l1.6 2.9"/>
<path d="M194.5 151.3l3.2 5.5M194.5 144.9l3.2 5.6M196.6 142.3l1.8 3M200.3 142.3l1.1 2M210.1 142.8l-2.6 1.4M210.2 145.2l-2.7 2.7M214.7 145.2l-3.2 3.2M216.4 142.8l-6.9 4M219.2 145.2l-3.2 3.2M219.6 144.6l-3.8 2.2M233 141.1l-1.9 3.2M236.6 141.1l-.9 1.6"/>
<path d="M240.3 141.1l-.9 1.6M244 141.1l-.9 1.6M247.6 141.1l-.9 1.6M251.3 141.1l-.9 1.6M255 141.1l-.9 1.6M258.7 141.1l-1 1.6M262.3 141.1l-.9 1.6M317.6 147.7l1.7 1.7M322.8 152.9l2.5 2.5M323 157.6l11.5 11.4M323.7 149.3l2.1 2.1M325.3 146.4l1.9 1.9"/>
<path d="M327.4 144l1.8 1.8M330 142.1l1.9 1.9M330.1 155.5l-3.1 3.1M330.3 150.8l-4 4M330.8 145.9l-2.3 2.3M330.8 159.3l-2.2 2.2M333.1 140.7l2.2 2.2M336.9 140.1l2.9 2.9M337.4 143.7l-5.5 5.6M341.2 144.4l-2.4 2.5M342.3 141l8.7 8.7M344.1 146l-2.7 2.8"/>
<path d="M346.3 148.3l-2.2 2.2M347.8 151.3l-3.3 3.3M348.3 155.3l-10.4 10.4M349 152.2l2.9 2.9M349.1 156.8l2.2 2.1M351.1 149.8l.7 .7M354.5 148.6l.8 .8M357.8 147.5l.9 .9M369.2 140.9l1.4 1.4M90.5 161.7l8.9 15.5M93.9 161.3l5.1 8.7-.7 1.3M95 160.1l13.3 22.9"/>
<path d="M99.9 171.7l5.8 10.1M108 169.8l8.9 15.5M111 171.9l7.9 13.6M113.5 173l7.2 12.5M115.8 173.7l4.1 7.1M117.8 174.1l6.5 11.2M119.8 174.3l6.2 10.7M121.6 174.3l6 10.4M123.3 174.1l5.9 10.2M125 173.8l5.7 10M126.6 173.4l5.6 9.8M128.1 172.8l5.6 9.7"/>
<path d="M129.5 172.1l5.6 9.7M130.9 171.4l5.6 9.6M132.2 170.4l5.6 9.8M133.4 169.4l5.7 9.8M134.6 168.3l5.8 10M135.7 167.1l5.9 10.1M136.8 165.7l2.7 4.8M137.7 164.1l6.2 10.7M138.5 162.4l6.4 11.1M139.2 160.4l6.7 11.6M140.4 171.9l2.3 4.1M147 161.3l2.4 4"/>
<path d="M148.5 160.6l1.6 2.7M194.5 164l1.8 3.1M198.2 164.1l1.7 3M202 177l.3 .5M202 170.6l.3 .6M202.4 165.1l2.7 4.7M203.9 174.1l2 3.4M206.1 165.1l.4 .6M207.8 174.3l1.8 3.2M207.9 161l-.4 .4M211.4 174.3l1.7 3M212.4 161l-3.3 3.3"/>
<path d="M216.9 161l-3.3 3.3M217.5 174.3l-3.5 6.2M219.6 162.7l-1.5 1.6M220.6 168.9h.1M221.2 174.3l-1.9 3.2M224.3 168.9l-2.3 4.1M225.1 173.8l-2.1 3.7M228 168.9l-1.3 2.2M230.1 165.1l-1.8 3.1M232.9 166.7l-2.6 4.4M236.5 166.7l-.9 1.6M240.2 166.7l-.9 1.6"/>
<path d="M243.9 166.7l-.9 1.6M247.5 166.7l-.9 1.6M251.2 166.7l-.9 1.6M254.9 166.7l-.9 1.6M258.5 166.7l-.9 1.6M262.2 166.7l-.9 1.6M265.9 166.7l-1.5 2.7M267.5 170.2l-3.1 5.5M267.5 176.5l-3.1 5.6M301.5 165.3l.7 1.1M324 172l.8 .9M325.9 169.5l.8 .8"/>
<path d="M327.9 167l.6 .6M333.7 160.9l-2.8 2.8M336.4 162.7l-2.5 2.5M336.6 166.7l2.5 2.5M340.6 166.3l2.1 2M343.7 164.9l6 5.9M346.2 162.8l1.8 1.8M348 160.2l1.9 1.9M371.7 167.8l-1.8 1.8M119.3 182.6l1.3 .8M121.2 183.2l1.3 2.2M211.1 180.2l.3 .5"/>
<path d="M213 183.4l.1 .2M215.9 183.4l-1.2 2.1M267.5 182.9l-3.1 5.5M268.8 187.1l-1.1 1.8M323.2 186.7l1.7 1M353.8 188.1l-.7 .4"/>
</g>
<path d="M218.5 78.5l-2.6 2.6M231.9 163.1l-2.7 1.6M215.9 180.7l2.6 2.7" fill="none" stroke="#fff" stroke-width=".3"/>
<!-- layer: Sketch14 -->
<path d="M204.1 106.7v2.1M206.1 107.7h-4M204 128.5v2M206.1 129.4h-4.1" fill="none" stroke="#000" stroke-width=".3"/>
<!-- layer: Sketch15 -->
<g fill="none" stroke="#000" stroke-width=".3">
<path d="M206.1 107.7h-4M221.2 110.2h3.4M222.9 109.3v1.8M221.2 127.1h3.4M222.9 126.4v1.7M202.6 147.1l.8 .9M205.6 145.8l-4.1 2.8M223 143.8l1.2 1.3M227.3 141.6l-5.7 4.5M201.3 160.6l4.3 3.2M202.9 161.2l-.6 .8M221.6 163.1l5.7 4.4"/>
<path d="M223.9 164l-1.2 1.3"/>
</g>
<!-- layer: Sketch16 -->
<path d="M200.3 108.3l-1.8 .1 1.6 1.7M200.2 127.3l-1.7 1.8h1.6M229.7 144.9h1.7l-1.6 2.3M229.7 162.3l1.7 2.3h-1.7" fill="none" stroke="#000" stroke-width=".3"/>
<!-- layer: Sketch19 -->
<g fill="none" stroke="#000" stroke-width=".3">
<path d="M210.4 78.3l.1 3.4M211.5 78.7v2.7M211.5 79.1h8.9M220 78.7v2.7M211.5 81h8.9M222.4 89.8h2.1M222.4 91.4h2.1M222.7 89.4v2.6M194.9 162.8h2.2M195.1 161h2.2M196.9 160.5v2.8M202.5 173.4h2.2"/>
<path d="M204.4 171.2v2.9M204.7 171.8l-2.2 .1M210.4 180.3v3.7M211.5 180.6v2.8M211.5 181h8.9M211.6 183h8.8M220 180.7v2.7"/>
</g>
<g font-size="7">
<text x="103.5" y="56.8">B-B (1:2.5)</text>
<text x="211.8" y="56.8">A-A (1:2.5)</text>
<text x="319.4" y="99.9">C-C (1:2.5)</text>
<text x="261.8" y="115">C</text>
<text x="261.8" y="201.6">C</text>
</g>
<g font-size="5.6">
<text x="289" y="269.5">Diljit Singh</text>
<text x="350.1" y="271.3">Wankel Engine Transmision</text>
<text x="289" y="277.1">Brandon Dancel</text>
<text x="289" y="284.6">Skyler Bennett</text>
</g>
<g font-size="4.9">
<text x="361.8" y="108.7">Ribs</text>
<text x="60" y="139.4" transform="rotate(-90 60 139.4)">90</text>
<text x="20.8" y="274.1">2.5</text>
<text x="21.1" y="285">Assembly Drawing</text>
<text x="360" y="285.5">12/12/2024</text>
<text x="399.1" y="285.7">2/5</text>
</g>
<g font-size="4.2">
<text x="43.6" y="273.8">28/11/2024</text>
<text x="76.4" y="273.8">Dimensions in mm unless stated otherwise.</text>
<text x="76.4" y="278.8">Drawing in accordance with BS8888 standards.</text>
<text x="76.4" y="283.8">Section views referenced from Sheet 1.</text>
</g>
<g font-size="3.5">
<text x="39" y="8.8">1</text>
<text x="89" y="8.8">2</text>
<text x="139" y="8.8">3</text>
<text x="189" y="8.8">4</text>
<text x="239" y="8.8">5</text>
<text x="289" y="8.8">6</text>
<text x="339" y="8.8">7</text>
<text x="389" y="8.8">8</text>
<text x="16.3" y="30.2">A</text>
<text x="411.3" y="30.2">A</text>
<text x="16.3" y="78">B</text>
<text x="411.3" y="78">B</text>
<text x="16.2" y="125.9">C</text>
<text x="411.2" y="125.9">C</text>
<text x="16.2" y="173.7">D</text>
<text x="411.2" y="173.7">D</text>
<text x="16.3" y="221.6">E</text>
<text x="411.3" y="221.6">E</text>
<text x="16.4" y="269.4">F</text>
<text x="411.4" y="269.4">F</text>
<text x="166.9" y="272.7">Whole Number:</text>
<text x="198.9" y="272.7">±0.2</text>
<text x="166.9" y="276.7">One Decimal Place: ±0.1</text>
<text x="166.9" y="280.7">Angular Tolerance:</text>
<text x="199.3" y="280.7">0°15'</text>
<text x="166.9" y="284.7">Surface Finish:</text>
<text x="198.9" y="284.7">1 μm</text>
<text x="39" y="290.8">1</text>
<text x="89" y="290.8">2</text>
<text x="139" y="290.8">3</text>
<text x="189" y="290.8">4</text>
<text x="239" y="290.8">5</text>
<text x="289" y="290.8">6</text>
<text x="339" y="290.8">7</text>
<text x="389" y="290.8">8</text>
</g>
<g font-size="2.5">
<text x="289" y="262.9">Created By</text>
<text x="350" y="262.9">Title</text>
<text x="20.8" y="268.4">Scale</text>
<text x="44.8" y="268.2">Created on</text>
<text x="76.4" y="268.6">Notes</text>
<text x="165.4" y="268.6">Tolerances unless otherwise stated</text>
<text x="21.1" y="279.3">Document type</text>
<text x="350" y="279.9">Rev.</text>
<text x="360" y="279.9">Date of issue</text>
<text x="396" y="279.9">Sheet</text>
</g>
</svg>
